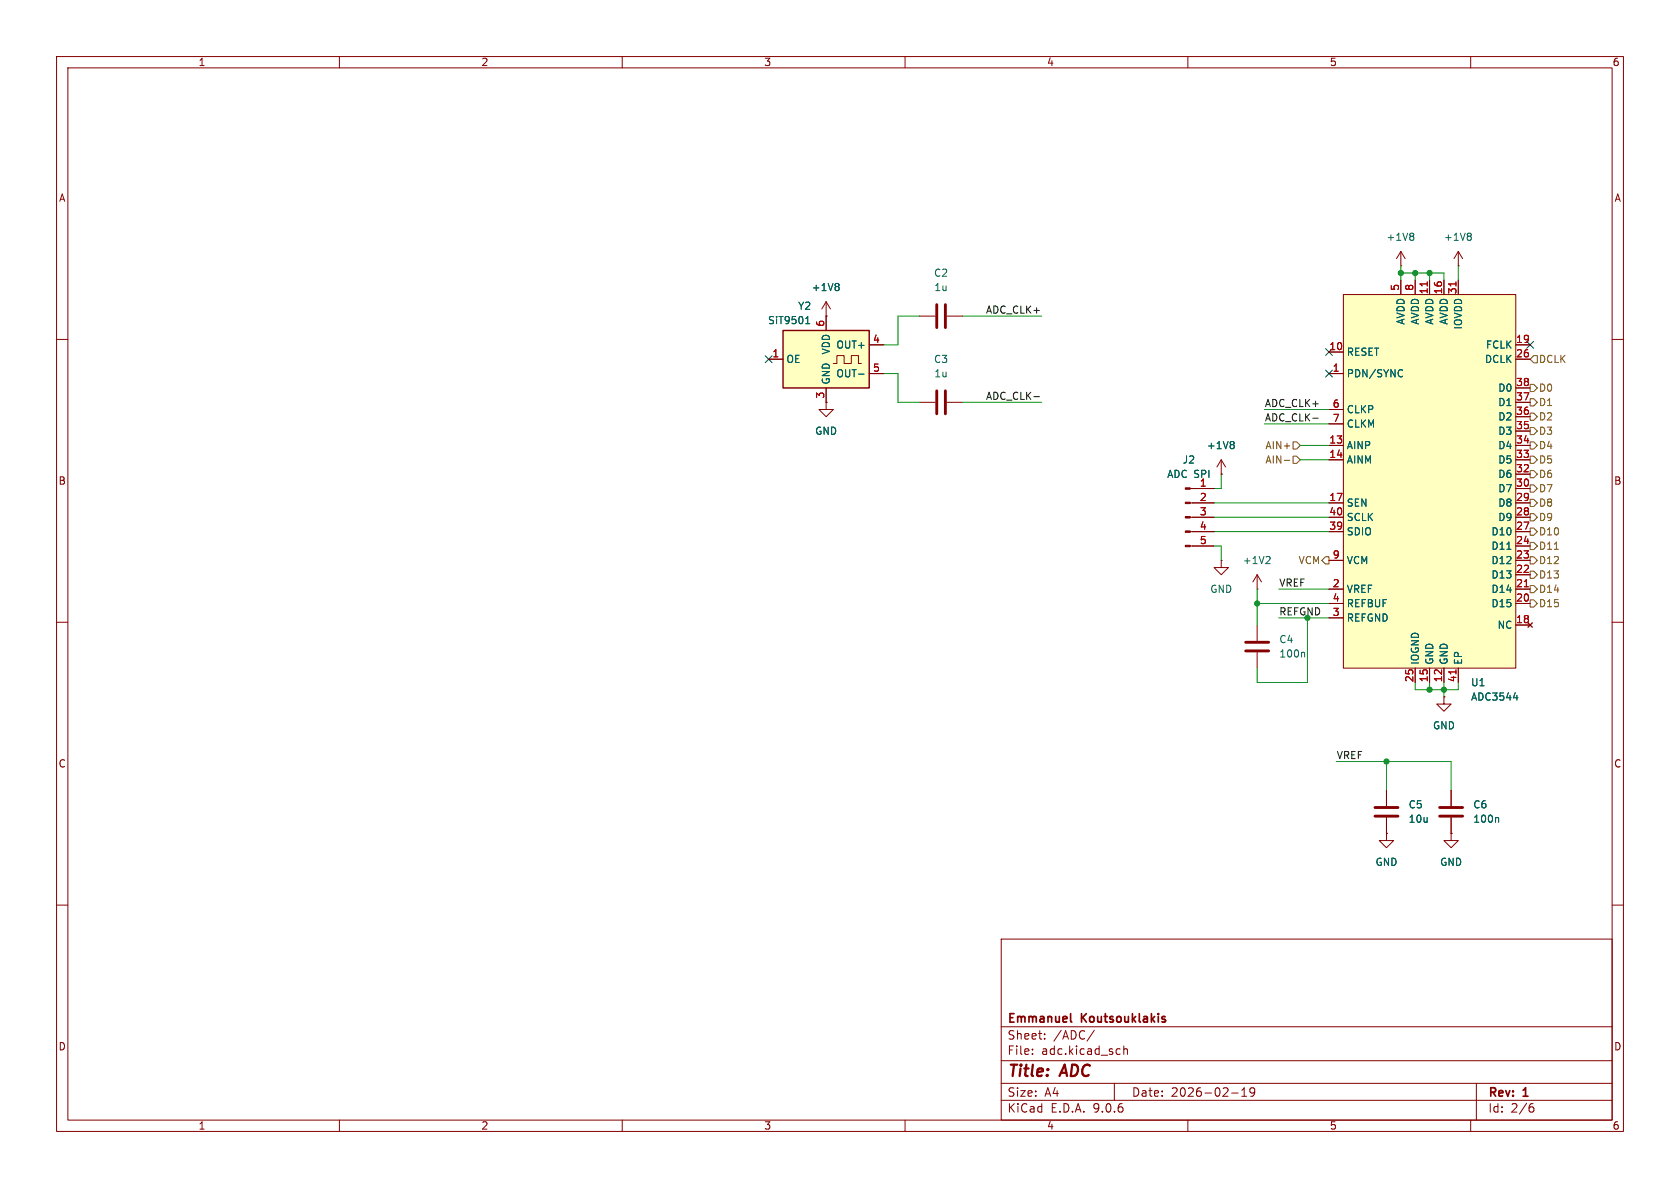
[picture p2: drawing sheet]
<svg xmlns="http://www.w3.org/2000/svg" width="297mm" height="210mm" viewBox="0 0 297 210" stroke-linecap="round" stroke-linejoin="round" font-family="sans-serif">
<g fill="none" stroke="#840000" stroke-width=".18">
<path d="M10 10h277v190h-277zM12 12h273v186h-273zM60 10v2M110 10v2M160 10v2M210 10v2M260 10v2M257.8 47h.1M257.8 44.5l-.8 1.2M257.8 44.5l.8 1.2M257.8 44.5v2.5M10 60h2"/>
<path d="M285 60h2M10 110h2M222.2 110.5v2.8M222.2 115.3v2.8M285 110h2M245.1 139.7v2.8M255.3 123.2v1.3h1.2l-1.2 1.2-1.3-1.2h1.3M255.3 123.2h.1M256.5 139.7v2.8M245.1 147.3v1.3h1.3l-1.3 1.3-1.3-1.3h1.3M245.1 147.3h.1M245.1 144.5v2.8"/>
<path d="M256.5 144.5v2.8M10 160h2M177 166h108v32h-108zM285 160h2M60 198v2M110 198v2M160 198v2M177 194.5h108M177 191.5h108M177 187.5h108M177 181.5h108M182.5 186.3v.1"/>
<path d="M182.5 185.5v.1M184.7 183.6v.1M184.7 182.8v.1M193.5 182.1l-1.3 2M197 191.5v3M197.9 185.4l.1 .1M198 186.3l-.1 .1M198.7 184.9v1.5M198.7 185.5l.2-.1 .3 .1 .1 .9M210 198v2M217.7 193.2h1.2M219.5 193.8h.9"/>
<path d="M219.5 192.7l.5-.4v1.5M221.8 192.9l-.3 .3h-.3l-.2-.3 .1-.5 .4-.1 .2 .1a.99 .99 0 0 1-.3 1.4h-.3M260 198v2M261 191.5v6.5M270.6 195.7h.4l.2 .3-.1 .5-.5 .1M271 195.1l-.4 .1"/>
</g>
<path d="M189.3 179.2v1.3l.2 .2" fill="none" stroke="#840000" stroke-width=".3"/>
<path d="M220.2 113.5h4.1M220.2 115.1h4.1M243.1 142.7h4M243.1 144.3h4M254.5 142.7h4.1M254.5 144.3h4.1" fill="none" stroke="#840000" stroke-width=".51"/>
<path d="M259.9 41.2l.2 .3-.2 .3 .2 .2v.2l-.2 .3M230.5 115.3l.1 .2v.6M264.8 144.5l.1 .2v.7" fill="none" stroke="#006464" stroke-width=".18"/>
<path d="M138.4 58.4h15.3v10.2h-15.3z" fill="#ffffc2"/>
<path d="M138.4 58.4h15.3v10.2h-15.3z" fill="none" stroke="#840000" stroke-width=".25"/>
<g fill="none" stroke="#840000" stroke-width=".18">
<path d="M146 55.9h.1M146 53.3v5.1M146 53.3l-.7 1.3M146 53.3l.8 1.3M162.6 55.9h2.8M167.4 55.9h2.8M247.6 47h.1M247.6 44.5l-.7 1.2M247.6 44.5l.8 1.2M247.6 44.5v2.5M135.9 63.5h2.5M146 71.1v1.3h1.3l-1.3 1.3-1.2-1.3h1.2"/>
<path d="M146 71.1h.1M146 68.6v2.5M147.3 64.3h.7v-1.4h1.2v1.4h1.3v-1.4h1.3v1.4h.5M153.7 61h2.5M153.7 66h2.5M210.4 86.4h4.2M210.4 88.9h4.2M210.4 91.4h4.2M210.4 94h4.2M210.4 96.5h4.2M215.9 83.8h.1M215.9 99.1v1.2h1.3l-1.3 1.3-1.3-1.3h1.3"/>
<path d="M215.9 99.1h.1M215.9 81.3l-.8 1.3M215.9 81.3l.8 1.3M215.9 81.3v2.5M222.2 104.1h.1M222.2 101.6l-.7 1.3M222.2 101.6l.8 1.3M222.2 101.6v2.5"/>
</g>
<path d="M142.4 57.2h.8M142.4 56.3l.4-.3v1.2M148.1 50.1l.2 .3-.2 .3 .2 .2v.2l-.2 .3M249.7 41.2l.2 .3-.2 .3 .2 .2v.2l-.2 .3M151.8 66.1h1M218 78l.2 .3-.2 .3 .2 .2v.3l-.2 .2M224.3 98.4l.2 .2v.3l-.7 .7h.7" fill="none" stroke="#006464" stroke-width=".18"/>
<g fill="#840000" stroke="#840000" stroke-width=".18">
<path d="M209.5 86.2h.9v.3h-.9z"/>
<path d="M209.5 88.8h.9v.2h-.9z"/>
<path d="M209.5 91.3h.9v.3h-.9z"/>
<path d="M209.5 93.9h.9v.2h-.9z"/>
<path d="M209.5 96.4h.9v.2h-.9z"/>
</g>
<path d="M165.6 53.8v4.1M167.1 53.8v4.1" fill="none" stroke="#840000" stroke-width=".51"/>
<path d="M237.5 52.1h30.5v66h-30.5z" fill="#ffffc2"/>
<g fill="none" stroke="#840000" stroke-width=".18">
<path d="M146 55.9h.1M146 55.9v2.5M237.5 52.1h30.5v66h-30.5zM247.6 49.5v2.6M250.2 49.5v2.6M252.7 49.5v2.6M255.3 49.5v2.6M257.8 49.5v2.6M135.9 63.5h2.5M146 71.1h.1M146 68.6v2.5M153.7 66h2.5"/>
<path d="M153.7 61h2.5M162.6 71.1h2.8M167.4 71.1h2.8M234.9 62.2h2.6M234.9 66h2.6M234.9 72.4h2.6M234.9 74.9h2.6M234.9 78.7h2.6M268 78.7h2.5M268 61h2.5M268 63.5h2.5M268 68.6h2.5"/>
<path d="M268 71.1h2.5M268 73.7h2.5M268 76.2h2.5M210.8 88.9h3.8M210.8 91.4h3.8M210.8 94h3.8M210.8 86.4h3.8M210.8 96.5h3.8M215.9 83.8h.1M234.9 81.3h2.6M234.9 88.9h2.6M234.9 91.4h2.6"/>
<path d="M234.9 94h2.6M234.9 99.1h2.6M268 81.3h2.5M268 88.9h2.5M268 91.4h2.5M268 94h2.5M268 99.1h2.5M268 83.8h2.5M268 86.4h2.5M268 96.5h2.5M234.9 104.1h2.6M234.9 106.7h2.6"/>
<path d="M234.9 109.2h2.6M250.2 118.1v2.6M252.7 118.1v2.6M255.3 118.1v2.6M257.8 118.1v2.6M268 104.1h2.5M268 106.7h2.5M268 101.6h2.5M268 110.5h2.5M270.1 110.1l.8 .8M270.9 110.1l-.8 .8M245.1 139.7v2.8"/>
<path d="M255.3 123.2h.1M256.5 139.7v2.8M245.1 147.3h.1M245.1 144.5v2.8M256.5 147.3v1.3h1.3l-1.3 1.3-1.2-1.3h1.2M256.5 147.3h.1M256.5 144.5v2.8"/>
</g>
<path d="M142.4 56.3l.4-.3v1.2M142.4 57.2h.8M148.1 50.1l.2 .3-.2 .3 .2 .2v.2l-.2 .3M151.8 66.1h1M218 78l.2 .3-.2 .3 .2 .2v.3l-.2 .2M247.6 65.3l.4 .2M248 66.5l-.4 .1M266.4 97.1h.7M267.6 123.3h.7M264.8 144.5l.1 .2v.7" fill="none" stroke="#006464" stroke-width=".18"/>
<path d="M252.3 49.8v.8M257.4 49.8v.8M257.4 118.4v.7M269.5 103.7h.7" fill="none" stroke="#a90000" stroke-width=".18"/>
<path d="M165.6 69.1v4.1M167.1 69.1v4.1" fill="none" stroke="#840000" stroke-width=".51"/>
<g fill="none" stroke="#725600" stroke-width=".18">
<path d="M228.6 78.1h.6l.7 .6-.7 .7h-.6zM270.5 73h.6l.7 .7-.7 .6h-.6zM270.5 70.5h.6l.7 .6-.7 .7h-.6zM270.5 78.1h.6l.7 .6-.7 .7h-.6zM270.5 67.9h.6l.7 .7-.7 .6h-.6zM270.5 75.6h.6l.7 .6-.7 .6h-.6zM271.1 62.9h.7v1.2h-.7l-.6-.6zM227 81.4h1M228.6 80.6h.6l.7 .7-.7 .6h-.6zM234.3 98.4h.6v1.3h-.6l-.6-.6zM270.5 85.7h.6l.7 .7-.7 .6h-.6zM270.5 83.2h.6l.7 .6-.7 .7h-.6z"/>
<path d="M270.5 80.6h.6l.7 .7-.7 .6h-.6zM270.5 88.3h.6l.7 .6-.7 .6h-.6zM270.5 90.8h.6l.7 .6-.7 .7h-.6zM270.5 98.4h.6l.7 .7-.7 .6h-.6zM270.5 95.9h.6l.7 .6-.7 .7h-.6zM270.5 93.3h.6l.7 .7-.7 .6h-.6zM274.8 97.1h.7M270.5 103.5h.6l.7 .6-.7 .7h-.6zM270.5 101h.6l.7 .6-.7 .6h-.6zM270.5 106h.6l.7 .7-.7 .6h-.6z"/>
</g>
<path d="M182.8 70.1h.9M232.1 73.9h1" fill="none" stroke="#0f0f0f" stroke-width=".18"/>
<g fill="none" stroke="#009600" stroke-width=".18">
<path d="M162.6 55.9h-3.9v5.1h-2.5M170.2 55.9h13.9M247.6 48.3h7.7v1.2M247.6 47v2.5M250.2 48.3v1.2M252.7 48.3v1.2M257.8 47v2.5M156.2 66h2.5v5.1h3.9M170.2 71.1h13.9M223.5 74.9h11.4M223.5 72.4h11.4M229.9 78.7h5"/>
<path d="M214.6 91.4h20.3M214.6 94h20.3M214.6 96.5h1.3v2.6M214.6 88.9h20.3M215.9 83.8v2.6h-1.3M229.9 81.3h5M222.2 104.1v6.4M222.2 106.7h12.7M226.1 109.2h8.8M226.1 104.1h8.8M231.1 109.2v11.5h-8.9v-2.6M236.2 134.6h20.3v5.1"/>
<path d="M245.1 134.6v5.1M250.2 120.7v1.2h7.6v-1.2M252.7 120.7v1.2M255.3 120.7v2.5"/>
</g>
<path d="M135.3 62.9l1.2 1.2M136.5 62.9l-1.2 1.2M234.3 65.4l1.3 1.2M234.3 61.6l1.3 1.2M235.6 65.4l-1.3 1.2M235.6 61.6l-1.3 1.2M269.9 60.4l1.2 1.2M271.1 60.4l-1.2 1.2" fill="none" stroke="#000084" stroke-width=".18"/>
<g fill="#009600" stroke="#009600" stroke-width=".18">
<circle cx="252.7" cy="48.3" r=".46"/>
<circle cx="250.2" cy="48.3" r=".46"/>
<circle cx="247.6" cy="48.3" r=".46"/>
<circle cx="222.2" cy="106.7" r=".46"/>
<circle cx="231.1" cy="109.2" r=".46"/>
<circle cx="255.3" cy="121.9" r=".46"/>
<circle cx="252.7" cy="121.9" r=".46"/>
<circle cx="245.1" cy="134.6" r=".46"/>
</g>
<g font-size="2.8" fill="#840000">
<text x="178" y="190.9">Title:</text>
<text x="187.7" y="190.9">ADC</text>
</g>
<g font-size="2.1" fill="#840000">
<text x="178" y="184">Sheet:</text>
<text x="178" y="181.2">Emmanuel</text>
<text x="186.2" y="184">/ADC/</text>
<text x="191.2" y="181.2">Koutsouklakis</text>
<text x="178" y="186.7">File:</text>
<text x="184.1" y="186.7">adc.kicad_sch</text>
<text x="178" y="196.9">KiCad</text>
<text x="178" y="194.1">Size:</text>
<text x="184.7" y="194.1">A4</text>
<text x="185.7" y="196.9">E.D.A.</text>
<text x="193.3" y="196.9">9.0.6</text>
<text x="200" y="194.1">Date:</text>
<text x="207" y="194.1">2026-02-19</text>
<text x="263" y="194.3">Rev:</text>
<text x="263" y="196.9">Id:</text>
<text x="267.1" y="196.9">2/6</text>
<text x="269.4" y="194.3">1</text>
</g>
<g font-size="1.8" fill="#840000">
<text x="35" y="11.9">1</text>
<text x="85" y="11.9">2</text>
<text x="135" y="11.9">3</text>
<text x="185" y="11.9">4</text>
<text x="235" y="11.9">5</text>
<text x="285" y="11.9">6</text>
<text x="10.3" y="35.9">A</text>
<text x="285.3" y="35.9">A</text>
<text x="10.3" y="85.9">B</text>
<text x="285.3" y="85.9">B</text>
<text x="10.3" y="135.9">C</text>
<text x="285.3" y="135.9">C</text>
<text x="10.3" y="185.9">D</text>
<text x="285.3" y="185.9">D</text>
<text x="35" y="199.9">1</text>
<text x="85" y="199.9">2</text>
<text x="135" y="199.9">3</text>
<text x="185" y="199.9">4</text>
<text x="235" y="199.9">5</text>
<text x="285" y="199.9">6</text>
</g>
<g font-size="1.8" fill="#006464">
<text x="245" y="42.8">+1V8</text>
<text x="255.2" y="42.8">+1V8</text>
<text x="143.4" y="51.7">+1V8</text>
<text x="165" y="49.1">C2</text>
<text x="165.1" y="51.7">1u</text>
<text x="135.7" y="57.5">SiT9501</text>
<text x="141" y="55">Y2</text>
<text x="248.5" y="57.5" transform="rotate(-90 248.5 57.5)">AVDD</text>
<text x="251.1" y="57.5" transform="rotate(-90 251.1 57.5)">AVDD</text>
<text x="253.6" y="57.5" transform="rotate(-90 253.6 57.5)">AVDD</text>
<text x="256.1" y="57.5" transform="rotate(-90 256.1 57.5)">AVDD</text>
<text x="258.7" y="58.3" transform="rotate(-90 258.7 58.3)">IOVDD</text>
<text x="138.9" y="64.4">OE</text>
<text x="146.9" y="62.8" transform="rotate(-90 146.9 62.8)">VDD</text>
<text x="147.8" y="61.8">OUT+</text>
<text x="165" y="64.4">C3</text>
<text x="238" y="63.1">RESET</text>
<text x="262.4" y="64.4">DCLK</text>
<text x="262.6" y="61.8">FCLK</text>
<text x="146.9" y="68.1" transform="rotate(-90 146.9 68.1)">GND</text>
<text x="147.8" y="66.9">OUT-</text>
<text x="165.1" y="66.9">1u</text>
<text x="238" y="66.9">PDN/SYNC</text>
<text x="264.8" y="69.4">D0</text>
<text x="264.8" y="72">D1</text>
<text x="144" y="77.1">GND</text>
<text x="238" y="73.3">CLKP</text>
<text x="238" y="75.8">CLKM</text>
<text x="264.8" y="74.5">D2</text>
<text x="264.8" y="77.1">D3</text>
<text x="209" y="82.1">J2</text>
<text x="213.3" y="79.6">+1V8</text>
<text x="238" y="79.6">AINP</text>
<text x="238" y="82.1">AINM</text>
<text x="264.8" y="79.6">D4</text>
<text x="264.8" y="82.1">D5</text>
<text x="206.2" y="84.7">ADC SPI</text>
<text x="238" y="89.8">SEN</text>
<text x="264.8" y="84.7">D6</text>
<text x="264.8" y="87.2">D7</text>
<text x="264.8" y="89.8">D8</text>
<text x="238" y="92.3">SCLK</text>
<text x="238" y="94.8">SDIO</text>
<text x="263.6" y="94.8">D10</text>
<text x="264.8" y="92.3">D9</text>
<text x="219.6" y="99.9">+1V2</text>
<text x="238" y="99.9">VCM</text>
<text x="263.6" y="97.4">D11</text>
<text x="263.6" y="99.9">D12</text>
<text x="213.9" y="105">GND</text>
<text x="238" y="105">VREF</text>
<text x="238" y="107.5">REFBUF</text>
<text x="263.6" y="102.5">D13</text>
<text x="263.6" y="105">D14</text>
<text x="263.6" y="107.5">D15</text>
<text x="226.1" y="113.9">C4</text>
<text x="238" y="110.1">REFGND</text>
<text x="264.7" y="111.4">NC</text>
<text x="226.1" y="116.4">100n</text>
<text x="251.1" y="117.6" transform="rotate(-90 251.1 117.6)">IOGND</text>
<text x="253.6" y="117.6" transform="rotate(-90 253.6 117.6)">GND</text>
<text x="256.1" y="117.6" transform="rotate(-90 256.1 117.6)">GND</text>
<text x="258.7" y="117.6" transform="rotate(-90 258.7 117.6)">EP</text>
<text x="260" y="121.5">U1</text>
<text x="260" y="124.1">ADC3544</text>
<text x="253.2" y="129.1">GND</text>
<text x="248.9" y="143.1">C5</text>
<text x="260.4" y="143.1">C6</text>
<text x="248.9" y="145.6">10u</text>
<text x="260.4" y="145.6">100n</text>
<text x="243.1" y="153.3">GND</text>
<text x="254.5" y="153.3">GND</text>
</g>
<g font-size="1.8" fill="#a90000">
<text x="247.4" y="51.5" transform="rotate(-90 247.4 51.5)">5</text>
<text x="249.9" y="51.5" transform="rotate(-90 249.9 51.5)">8</text>
<text x="252.5" y="52.1" transform="rotate(-90 252.5 52.1)">11</text>
<text x="255" y="52.1" transform="rotate(-90 255 52.1)">16</text>
<text x="257.6" y="52.1" transform="rotate(-90 257.6 52.1)">31</text>
<text x="145.8" y="57.9" transform="rotate(-90 145.8 57.9)">6</text>
<text x="136.5" y="63.2">1</text>
<text x="154.2" y="60.7">4</text>
<text x="154.2" y="65.8">5</text>
<text x="234.9" y="62">10</text>
<text x="235.5" y="65.8">1</text>
<text x="267.9" y="60.7">19</text>
<text x="267.9" y="63.2">26</text>
<text x="145.8" y="70.6" transform="rotate(-90 145.8 70.6)">3</text>
<text x="267.9" y="68.3">38</text>
<text x="267.9" y="70.9">37</text>
<text x="235.5" y="72.1">6</text>
<text x="235.5" y="74.7">7</text>
<text x="267.9" y="73.4">36</text>
<text x="267.9" y="75.9">35</text>
<text x="234.9" y="78.5">13</text>
<text x="234.9" y="81">14</text>
<text x="267.9" y="78.5">34</text>
<text x="267.9" y="81">33</text>
<text x="267.9" y="83.6">32</text>
<text x="212" y="86.1">1</text>
<text x="212" y="88.6">2</text>
<text x="234.9" y="88.6">17</text>
<text x="267.9" y="86.1">30</text>
<text x="267.9" y="88.6">29</text>
<text x="212" y="91.2">3</text>
<text x="212" y="93.7">4</text>
<text x="234.9" y="91.2">40</text>
<text x="234.9" y="93.7">39</text>
<text x="267.9" y="91.2">28</text>
<text x="267.9" y="93.7">27</text>
<text x="212" y="96.3">5</text>
<text x="235.5" y="98.8">9</text>
<text x="267.9" y="96.3">24</text>
<text x="267.9" y="98.8">23</text>
<text x="267.9" y="101.3">22</text>
<text x="235.5" y="103.9">2</text>
<text x="235.5" y="106.4">4</text>
<text x="267.9" y="103.9">21</text>
<text x="267.9" y="106.4">20</text>
<text x="235.5" y="109">3</text>
<text x="267.9" y="110.2">18</text>
<text x="249.9" y="120.7" transform="rotate(-90 249.9 120.7)">25</text>
<text x="252.5" y="120.7" transform="rotate(-90 252.5 120.7)">15</text>
<text x="255" y="120.7" transform="rotate(-90 255 120.7)">12</text>
<text x="257.6" y="120.7" transform="rotate(-90 257.6 120.7)">41</text>
</g>
<g font-size="1.8" fill="#0f0f0f">
<text x="174.2" y="55.5">ADC_CLK+</text>
<text x="174.2" y="70.8">ADC_CLK-</text>
<text x="223.5" y="72">ADC_CLK+</text>
<text x="223.5" y="74.6">ADC_CLK-</text>
<text x="226.1" y="103.8">VREF</text>
<text x="226.1" y="108.9">REFGND</text>
<text x="236.2" y="134.3">VREF</text>
</g>
<g font-size="1.8" fill="#725600">
<text x="272" y="64.4">DCLK</text>
<text x="272" y="72">D1</text>
<text x="272" y="69.4">D0</text>
<text x="272" y="74.5">D2</text>
<text x="272" y="77.1">D3</text>
<text x="223.6" y="82.1">AIN-</text>
<text x="223.6" y="79.6">AIN+</text>
<text x="272" y="82.1">D5</text>
<text x="272" y="79.6">D4</text>
<text x="272" y="87.2">D7</text>
<text x="272" y="84.7">D6</text>
<text x="272" y="89.8">D8</text>
<text x="272" y="92.3">D9</text>
<text x="272" y="94.8">D10</text>
<text x="229.5" y="99.9">VCM</text>
<text x="272" y="99.9">D12</text>
<text x="272" y="97.4">D11</text>
<text x="272" y="105">D14</text>
<text x="272" y="102.5">D13</text>
<text x="272" y="107.5">D15</text>
</g>
</svg>
